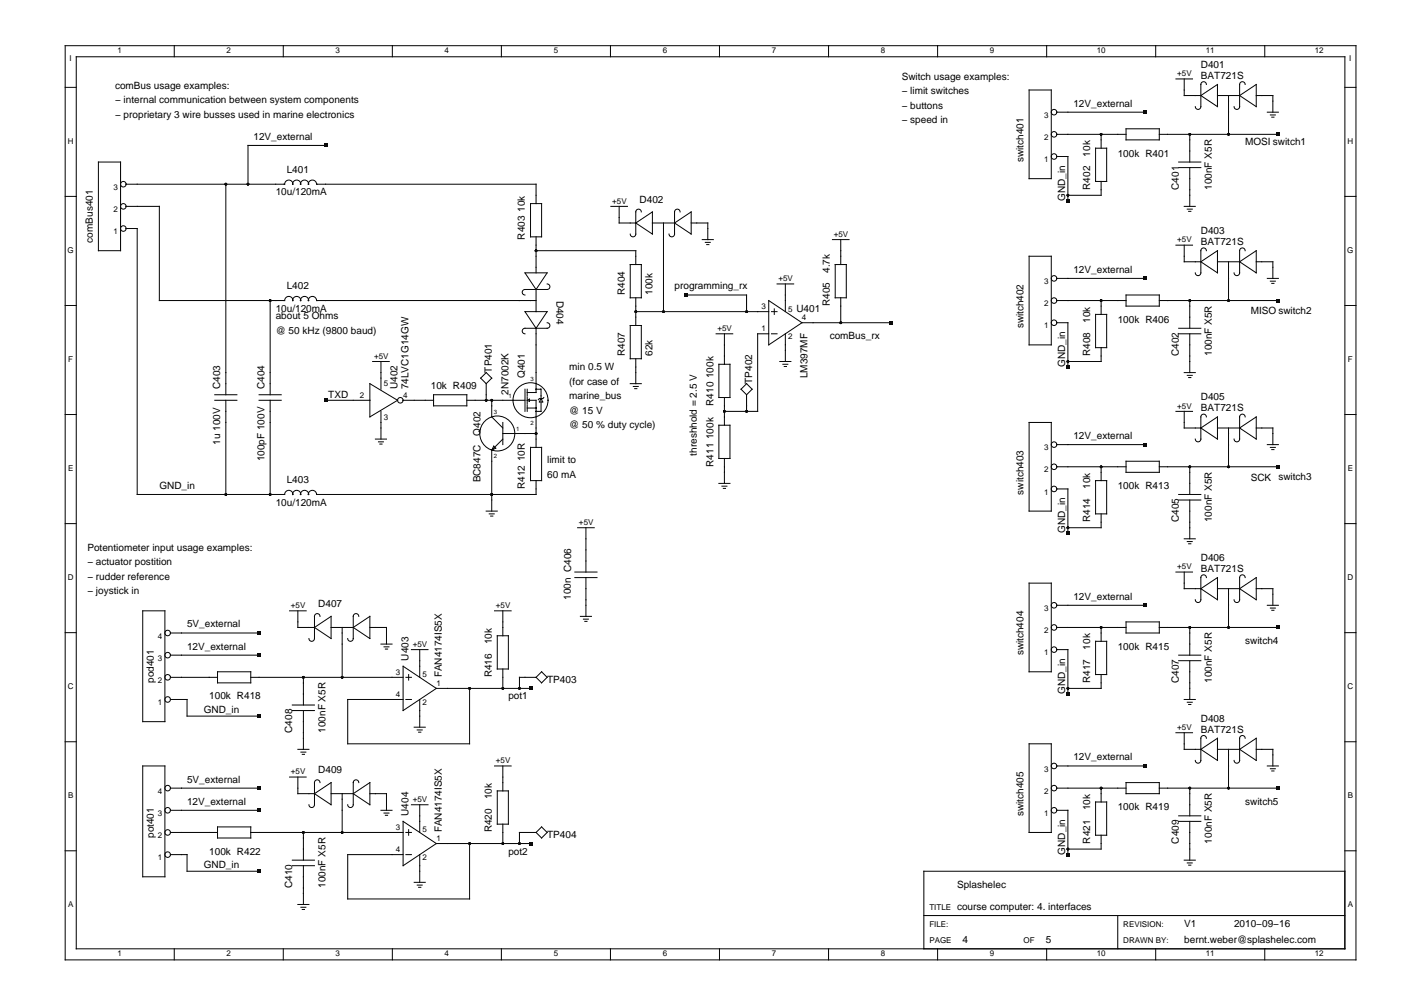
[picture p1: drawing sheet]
<svg xmlns="http://www.w3.org/2000/svg" width="297mm" height="210mm" viewBox="0 0 297 210" stroke-linecap="round" stroke-linejoin="round" font-family="sans-serif">
<g fill="none" stroke="#000" stroke-width=".21">
<path d="M13.6 9.5h269.6v191h-269.6zM13.6 18.2h2.3M15.9 11.9h265v186.3h-265zM36.4 9.5v2.4M59.2 9.5v2.4M82 9.5v2.4M104.7 9.5v2.4M127.5 9.5v2.4M150.3 9.5v2.4M173.1 9.5v2.4M195.9 9.5v2.4M215 18.8h4.6v18.5h-4.6z"/>
<path d="M218.6 9.5v2.4M241.4 9.5v2.4M245.6 16.5h3.5M247.4 16.5v3.5h3.4M250.8 20l3.5-2.4v4.7zM252 17.6a.58 .58 0 0 0-.6-.5 .58 .58 0 0 0-.6 .5v4.7a.58 .58 0 0 1-.5 .6 .58 .58 0 0 1-.6-.6M254.3 20h4.6M256.6 20v8.1M258.9 20l3.5-2.4v4.7zM260.1 17.6a.58 .58 0 0 0-.6-.5 .58 .58 0 0 0-.6 .5v4.7a.58 .58 0 0 1-.5 .6 .58 .58 0 0 1-.6-.6M262.4 20h3.5v3.4M264.2 9.5v2.4"/>
<path d="M280.9 18.2h2.3M20.6 33.8h4.6v18.6h-4.6zM26.3 38.5h33.2a.85 .85 0 0 1 .8-.9 .85 .85 0 0 1 .9 .9 .83 .83 0 0 1 .8-.9 .83 .83 0 0 1 .8 .9 .83 .83 0 0 1 .8-.9 .83 .83 0 0 1 .8 .9 .85 .85 0 0 1 .9-.9 .85 .85 0 0 1 .8 .9h45.9v4M47.2 38.5v43.9M68 30.4h-16.2v8.1M220.8 28.1h14.4M220.8 23.4h18.5M220.8 32.7h2.3v9.2M228.9 31h2.3v6.9h-2.3zM230 28.1v2.9M230 37.9v2.9h-6.9M235.2 26.9h7v2.3h-7z"/>
<path d="M242.2 28.1h24.8M246.2 35h4.6M246.2 33.8h4.6M248.5 28.1v5.7M248.5 35v8.1M264.7 23.4h2.3M265.4 24h1M265.7 24.5h.4M13.6 41h2.3M26.3 43.1h7v19.7h26.2a.85 .85 0 0 1 .8-.9 .85 .85 0 0 1 .9 .9 .83 .83 0 0 1 .8-.9 .83 .83 0 0 1 .8 .9 .83 .83 0 0 1 .8-.9 .83 .83 0 0 1 .8 .9 .85 .85 0 0 1 .9-.9 .85 .85 0 0 1 .8 .9h45.9M26.3 47.7h2.4v55.6h30.8a.85 .85 0 0 1 .8-.9 .85 .85 0 0 1 .9 .9 .83 .83 0 0 1 .8-.9 .83 .83 0 0 1 .8 .9 .83 .83 0 0 1 .8-.9 .83 .83 0 0 1 .8 .9 .85 .85 0 0 1 .9-.9 .85 .85 0 0 1 .8 .9h45.9v-2.9M109.7 57h4.6l-2.3 3.5z"/>
<path d="M110.8 42.5h2.3v7h-2.3zM112 49.5v7.5M112 52.4h20.8v2.9M114.3 59.3a.58 .58 0 0 1 .6 .6 .58 .58 0 0 1-.6 .6h-4.6a.58 .58 0 0 0-.6 .5 .58 .58 0 0 0 .6 .6M127.6 43.1h3.5M129.3 43.1v3.5h3.5M131.6 55.3h2.4v6.9h-2.4zM132.8 46.6l3.5-2.3v4.6zM134 44.3a.58 .58 0 0 0-.6-.6 .58 .58 0 0 0-.6 .6v4.6a.58 .58 0 0 1-.6 .6 .58 .58 0 0 1-.6-.6M136.3 46.6h4.6M138.6 46.6v18.5M140.9 46.6l3.5-2.3v4.6z"/>
<path d="M142.1 44.3a.58 .58 0 0 0-.6-.6 .58 .58 0 0 0-.6 .6v4.6a.58 .58 0 0 1-.6 .6 .58 .58 0 0 1-.6-.6M144.4 46.6h3.4v3.4M146.7 50h2.3M147.3 50.6h1.1M147.6 51.1h.5M162.3 59.3h3.5M164.1 59.3v5.8M173.9 50h3.5M174.5 55.3h2.3v6.9h-2.3zM175.6 50v5.3M215 53.5h4.6v18.5h-4.6zM220.8 58.1h18.5"/>
<path d="M245.6 51.2h3.5M247.4 43.1h2.3M247.4 51.2v3.5h3.4M248 43.7h1M248.3 44.1h.5M250.8 54.7l3.5-2.3v4.6zM252 52.4a.58 .58 0 0 0-.6-.6 .58 .58 0 0 0-.6 .6v4.6a.58 .58 0 0 1-.5 .6 .58 .58 0 0 1-.6-.6M254.3 54.7h4.6M256.6 54.7v8.1M258.9 54.7l3.5-2.3v4.6zM260.1 52.4a.58 .58 0 0 0-.6-.6 .58 .58 0 0 0-.6 .6v4.6a.58 .58 0 0 1-.5 .6 .58 .58 0 0 1-.6-.6M262.4 54.7h3.5v3.4"/>
<path d="M264.7 58.1h2.3M265.4 58.7h1M265.7 59.2h.4M280.9 41h2.3M13.6 63.8h2.3M56.4 62.8v19.6M77.8 75.5h3.5M79.6 75.5v5.8M101.6 77.8l1.1 1.2-1.1 1.1-1.2-1.1zM109.7 65.1h4.6l-2.3 3.5zM112 60.5v4.6M112 68.6v13.4h-1.9"/>
<path d="M114.3 67.4a.58 .58 0 0 1 .6 .6 .58 .58 0 0 1-.6 .6h-4.6a.58 .58 0 0 0-.6 .5 .58 .58 0 0 0 .6 .6M131.6 68h2.4v6.9h-2.4zM132.8 65.1h27.8M132.8 62.2v5.8M132.8 74.9v5.2M143.2 61.6h12.8v3.5M149.6 69.7h3.5M150.2 76.1h2.3v6.9h-2.3zM151.3 69.7v6.4M160.6 62.8l6.9 4.6-6.9 4.6zM160.6 69.7h-2.3v16.2h-7M161.2 65.1h1.1"/>
<path d="M161.2 69.7h1.1M161.7 64.5v1.2M162.9 75.5h2.3M163.5 76.1h1.1M163.8 76.5h.5M164.1 69.7v5.8M167.5 67.4h18.5M175.6 62.2v5.2M220.8 62.8h14.4M220.8 67.4h2.3v9.3M228.9 65.7h2.3v6.9h-2.3zM230 62.8v2.9"/>
<path d="M230 72.6v2.9h-6.9M235.2 61.6h7v2.3h-7zM242.2 62.8h24.8M246.2 68.6h4.6M246.2 69.7h4.6M247.4 77.8h2.3M248 78.4h1M248.3 78.9h.5M248.5 62.8v5.8M248.5 69.7v8.1M280.9 63.8h2.3M13.6 86.6h2.3"/>
<path d="M44.9 83.6h4.6M44.9 82.4h4.6M47.2 83.6v19.7M54.1 83.6h4.6M54.1 82.4h4.6M56.4 83.6v19.7M68 83.6h9.3M77.3 80.1l5.7 3.5-5.7 3.5zM78.4 91.7h2.3M79.1 92.3h1M79.3 92.7h.5M79.6 85.9v5.8"/>
<path d="M84.2 83.6h6.4M90.6 82.4h6.9v2.4h-6.9zM97.5 83.6h12.2M101.6 80.1v3.5M102.7 83.6v3.5l2.3 2.3M102.7 94v12.7M103.1 93.2l.5 .4-.9 .4zM105 88.2v4.7M105 90.5h7M105 91.7l-2.3 2.3M109.7 81.3v4.6M110.1 81.3v1.4"/>
<path d="M110.1 82.9v1.4M110.1 84.5v1.4M110.1 85.2h1.9M110.1 83.6l.5-.2v.4zM110.6 83.6h1.4v9.8M110.8 93.4h2.3v7h-2.3zM112 81.3h1v2M113 84v1.9h-1M113 83.3l.4 .7h-.7zM113.6 83l-.2 .3h-.7l-.3 .2M131.6 80.1h2.4M132.3 80.7h1"/>
<path d="M132.6 81.2h.4M150.2 88.8h2.3v7h-2.3zM151.3 83v5.8M151.3 95.8v5.2M154.8 81.3l1.2-1.2 1.1 1.2-1.1 1.1zM156 82.4v3.5M215 88.2h4.6v18.5h-4.6zM220.8 97.5h14.4M220.8 92.9h18.5M230 97.5v2.9M235.2 96.3h7v2.3h-7zM242.2 97.5h24.8"/>
<path d="M245.6 85.9h3.5M247.4 85.9v3.5h3.4M248.5 97.5v5.8M250.8 89.4l3.5-2.3v4.6zM252 87.1a.58 .58 0 0 0-.6-.6 .58 .58 0 0 0-.6 .6v4.6a.58 .58 0 0 1-.5 .6 .58 .58 0 0 1-.6-.6M254.3 89.4h4.6M256.6 89.4v8.1M258.9 89.4l3.5-2.3v4.6zM260.1 87.1a.58 .58 0 0 0-.6-.6 .58 .58 0 0 0-.6 .6v4.6a.58 .58 0 0 1-.5 .6 .58 .58 0 0 1-.6-.6M262.4 89.4h3.5v3.5M264.7 92.9h2.3M265.4 93.4h1"/>
<path d="M265.7 93.9h.4M280.9 86.6h2.3M13.6 109.4h2.3M101.6 106.7h2.3M102.2 107.3h1M102.5 107.8h.5M120.1 119.5h4.6M120.7 110.2h3.4M122.4 110.2v9.3M150.2 101h2.3M150.8 101.5h1M151.1 102h.5"/>
<path d="M220.8 102.1h2.3v9.3M228.9 100.4h2.3v6.9h-2.3zM230 107.3v2.9h-6.9M245.6 119.5h3.5M246.2 103.3h4.6M246.2 104.4h4.6M247.4 119.5v3.4h3.4M247.4 112.5h2.3M248 113.1h1M248.3 113.6h.5M248.5 104.4v8.1M280.9 109.4h2.3"/>
<path d="M13.6 132.1h2.3M29.8 127.6h4.6v23.1h-4.6zM35.6 136.8h18.5M35.6 132.2h18.5M60.5 127.6h3.5M62.2 127.6v3.4h3.5M65.7 131l3.5-2.3v4.7zM66.8 128.7a.58 .58 0 0 0-.5-.5 .58 .58 0 0 0-.6 .5v4.7a.58 .58 0 0 1-.6 .5 .58 .58 0 0 1-.6-.5M69.2 131h4.6M71.5 131v10.5M73.8 131l3.5-2.3v4.7zM74.9 128.7a.58 .58 0 0 0-.5-.5 .58 .58 0 0 0-.6 .5v4.7a.58 .58 0 0 1-.6 .5 .58 .58 0 0 1-.6-.5"/>
<path d="M77.3 131h3.4v3.5M79.6 134.5h2.3M80.2 135.1h1.1M80.5 135.6h.5M84.2 139.2l6.9 4.6-6.9 4.6zM85.9 135.7h3.5M87.7 135.7v5.8M103.3 127.6h3.5M103.9 132.8h2.3v6.9h-2.3zM105 127.6v5.2M105 139.7v4.1M120.1 120.6h4.6"/>
<path d="M121.2 128.7h2.3M121.9 129.3h1M122.2 129.8h.4M122.4 120.6v8.1M215 121.8h4.6v18.5h-4.6zM220.8 131h14.4M220.8 135.7h2.3v9.2M220.8 126.4h18.5M228.9 133.9h2.3v7h-2.3zM230 131v2.9M235.2 129.9h7v2.3h-7zM242.2 131h24.8"/>
<path d="M246.2 138h4.6M246.2 136.8h4.6M248.5 131v5.8M248.5 138v8.1M250.8 122.9l3.5-2.3v4.7zM252 120.6a.58 .58 0 0 0-.6-.5 .58 .58 0 0 0-.6 .5v4.7a.58 .58 0 0 1-.5 .5 .58 .58 0 0 1-.6-.5M254.3 122.9h4.6M256.6 122.9v8.1M258.9 122.9l3.5-2.3v4.7zM260.1 120.6a.58 .58 0 0 0-.6-.5 .58 .58 0 0 0-.6 .5v4.7a.58 .58 0 0 1-.5 .5 .58 .58 0 0 1-.6-.5M262.4 122.9h3.5v3.5M264.7 126.4h2.3"/>
<path d="M265.4 127h1M265.7 127.5h.4M280.9 132.1h2.3M13.6 154.9h2.3M29.8 160h4.6v23.1h-4.6zM35.6 146.1h3.5v3.5h15M35.6 141.5h9.8M45.4 140.3h7v2.3h-7zM52.4 141.5h31.8M61.1 148.4h4.6M61.1 147.3h4.6M62.2 156.5h2.3"/>
<path d="M62.9 157.1h1M63.1 157.5h.5M63.4 141.5v5.8M63.4 148.4v8.1M84.8 146.1h1.1M84.8 141.5h1.1M85.4 140.9v1.1M86.5 151.9h2.3M87.2 152.5h1M87.4 152.9h.5M87.7 146.1v5.8M91.1 143.8h19.7"/>
<path d="M98.1 143.8v11.6h-25.5v-9.3h11.6M103.3 160h3.5M105 160v5.2M112 141.5h-3.5v2.3M113.1 140.3l1.2 1.2-1.2 1.1-1.1-1.1zM215 155.4h4.6v18.5h-4.6zM220.8 160h18.5M230 140.9v2.9h-6.9M245.6 153h3.5M247.4 146.1h2.3M247.4 153v3.5h3.4M248 146.7h1"/>
<path d="M248.3 147.1h.5M250.8 156.5l3.5-2.3v4.6zM252 154.2a.58 .58 0 0 0-.6-.6 .58 .58 0 0 0-.6 .6v4.6a.58 .58 0 0 1-.5 .6 .58 .58 0 0 1-.6-.6M254.3 156.5h4.6M256.6 156.5v8.1M258.9 156.5l3.5-2.3v4.6zM260.1 154.2a.58 .58 0 0 0-.6-.6 .58 .58 0 0 0-.6 .6v4.6a.58 .58 0 0 1-.5 .6 .58 .58 0 0 1-.6-.6M262.4 156.5h3.5v3.5M264.7 160h2.3M280.9 154.9h2.3M13.6 177.7h2.3M35.6 178.5h3.5v3.5h15"/>
<path d="M35.6 173.9h9.8M35.6 169.2h18.5M35.6 164.6h18.5M45.4 172.7h7v2.3h-7zM52.4 173.9h31.8M60.5 162.3h3.5M61.1 179.7h4.6M62.2 162.3v3.5h3.5M63.4 173.9v5.8M65.7 165.8l3.5-2.3v4.6zM66.8 163.5a.58 .58 0 0 0-.5-.6 .58 .58 0 0 0-.6 .6v4.6a.58 .58 0 0 1-.6 .6 .58 .58 0 0 1-.6-.6M69.2 165.8h4.6"/>
<path d="M71.5 165.8v8.1M73.8 165.8l3.5-2.3v4.6zM74.9 163.5a.58 .58 0 0 0-.5-.6 .58 .58 0 0 0-.6 .6v4.6a.58 .58 0 0 1-.6 .6 .58 .58 0 0 1-.6-.6M77.3 165.8h3.4v3.4M79.6 169.2h2.3M80.2 169.8h1.1M80.5 170.3h.5M84.2 171.6l6.9 4.6-6.9 4.6zM84.8 178.5h1.1M84.8 173.9h1.1M85.4 173.3v1.1M85.9 168.1h3.5"/>
<path d="M87.7 168.1v5.8M87.7 178.5v5.8M91.1 176.2h19.7M98.1 176.2v11.6h-25.5v-9.3h11.6M103.9 165.2h2.3v6.9h-2.3zM105 172.1v4.1M112 173.9h-3.5v2.3M112 173.9l1.1-1.2 1.2 1.2-1.2 1.1zM220.8 169.2h2.3v9.3M220.8 164.6h14.4M228.9 167.5h2.3v6.9h-2.3zM230 164.6v2.9"/>
<path d="M230 174.4v2.9h-6.9M235.2 163.5h7v2.3h-7zM242.2 164.6h24.8M246.2 171.6h4.6M246.2 170.4h4.6M247.4 179.7h2.3M248.5 164.6v5.8M248.5 171.6v8.1M265.4 160.6h1M265.7 161h.4M280.9 177.7h2.3M36.4 198.2v2.3"/>
<path d="M59.2 198.2v2.3M61.1 180.8h4.6M62.2 188.9h2.3M62.9 189.5h1M63.1 190h.5M63.4 180.8v8.1M82 198.2v2.3M86.5 184.3h2.3M87.2 184.9h1M87.4 185.3h.5M104.7 198.2v2.3M127.5 198.2v2.3"/>
<path d="M150.3 198.2v2.3M173.1 198.2v2.3M193 191.2h87.9M195.9 198.2v2.3M218.6 198.2v2.3M233.5 191.2v7M241.4 198.2v2.3M248 180.2h1M248.3 180.7h.5M264.2 198.2v2.3M280.9 182h-87.9v16.2"/>
<circle cx="25.8" cy="38.5" r=".58"/>
<circle cx="220.2" cy="32.7" r=".58"/>
<circle cx="220.2" cy="23.4" r=".58"/>
<circle cx="220.2" cy="28.1" r=".58"/>
<circle cx="25.8" cy="47.7" r=".58"/>
<circle cx="25.8" cy="43.1" r=".58"/>
<circle cx="220.2" cy="58.1" r=".58"/>
<circle cx="220.2" cy="67.4" r=".58"/>
<circle cx="220.2" cy="62.8" r=".58"/>
<circle cx="83.6" cy="83.6" r=".58"/>
<circle cx="103.9" cy="90.5" r="3.7"/>
<circle cx="110.8" cy="83.6" r="3.7"/>
<circle cx="112" cy="81.3" r=".06"/>
<circle cx="112" cy="85.2" r=".06"/>
<circle cx="112" cy="85.9" r=".06"/>
<circle cx="220.2" cy="97.5" r=".58"/>
<circle cx="220.2" cy="92.9" r=".58"/>
<circle cx="220.2" cy="102.1" r=".58"/>
<circle cx="35" cy="136.8" r=".58"/>
<circle cx="35" cy="132.2" r=".58"/>
<circle cx="220.2" cy="131" r=".58"/>
<circle cx="220.2" cy="135.7" r=".58"/>
<circle cx="220.2" cy="126.4" r=".58"/>
<circle cx="35" cy="141.5" r=".58"/>
<circle cx="35" cy="146.1" r=".58"/>
<circle cx="220.2" cy="160" r=".58"/>
<circle cx="35" cy="178.5" r=".58"/>
<circle cx="35" cy="169.2" r=".58"/>
<circle cx="35" cy="164.6" r=".58"/>
<circle cx="35" cy="173.9" r=".58"/>
<circle cx="220.2" cy="169.2" r=".58"/>
<circle cx="220.2" cy="164.6" r=".58"/>
</g>
<g fill="#000">
<path d="M67.7 30h.6v.7h-.6zM238.9 23.1h.7v.7h-.7zM266.7 27.7h.7v.7h-.7zM222.7 41.6h.7v.7h-.7zM238.9 57.8h.7v.7h-.7zM142.9 61.3h.7v.7h-.7zM185.7 67.1h.7v.7h-.7zM222.7 76.3h.7v.7h-.7zM266.7 62.4h.7v.7h-.7zM67.7 83.3h.6v.7h-.6zM238.9 92.5h.7v.7h-.7zM266.7 97.1h.7v.7h-.7z"/>
<path d="M222.7 111h.7v.7h-.7zM53.8 131.9h.7v.7h-.7zM53.8 136.5h.7v.7h-.7zM238.9 126.1h.7v.7h-.7zM266.7 130.7h.7v.7h-.7zM53.8 149.2h.7v.7h-.7zM110.5 143.4h.7v.7h-.7zM222.7 144.6h.7v.7h-.7zM238.9 159.6h.7v.7h-.7zM53.8 164.3h.7v.7h-.7zM53.8 168.9h.7v.7h-.7zM110.5 175.8h.7v.7h-.7z"/>
<path d="M222.7 178.1h.7v.7h-.7zM266.7 164.3h.7v.7h-.7zM53.8 181.6h.7v.7h-.7z"/>
<circle cx="47.2" cy="38.5" r=".29"/>
<circle cx="51.8" cy="38.5" r=".29"/>
<circle cx="230" cy="28.1" r=".29"/>
<circle cx="248.5" cy="28.1" r=".29"/>
<circle cx="256.6" cy="28.1" r=".29"/>
<circle cx="112" cy="52.4" r=".29"/>
<circle cx="223.1" cy="40.8" r=".29"/>
<circle cx="56.4" cy="62.8" r=".29"/>
<circle cx="132.8" cy="65.1" r=".29"/>
<circle cx="138.6" cy="65.1" r=".29"/>
<circle cx="156" cy="65.1" r=".29"/>
<circle cx="175.6" cy="67.4" r=".29"/>
<circle cx="223.1" cy="75.5" r=".29"/>
<circle cx="230" cy="62.8" r=".29"/>
<circle cx="248.5" cy="62.8" r=".29"/>
<circle cx="256.6" cy="62.8" r=".29"/>
<circle cx="101.6" cy="83.6" r=".29"/>
<circle cx="102.7" cy="83.6" r=".29"/>
<circle cx="112" cy="90.5" r=".29"/>
<circle cx="112" cy="81.3" r=".06"/>
<circle cx="112" cy="85.2" r=".06"/>
<circle cx="112" cy="85.9" r=".06"/>
<circle cx="151.3" cy="85.9" r=".29"/>
<circle cx="156" cy="85.9" r=".29"/>
<circle cx="230" cy="97.5" r=".29"/>
<circle cx="248.5" cy="97.5" r=".29"/>
<circle cx="256.6" cy="97.5" r=".29"/>
<circle cx="47.2" cy="103.3" r=".29"/>
<circle cx="56.4" cy="103.3" r=".29"/>
<circle cx="102.7" cy="103.3" r=".29"/>
<circle cx="223.1" cy="110.2" r=".29"/>
<circle cx="230" cy="131" r=".29"/>
<circle cx="248.5" cy="131" r=".29"/>
<circle cx="256.6" cy="131" r=".29"/>
<circle cx="63.4" cy="141.5" r=".29"/>
<circle cx="71.5" cy="141.5" r=".29"/>
<circle cx="98.1" cy="143.8" r=".29"/>
<circle cx="105" cy="143.8" r=".29"/>
<circle cx="108.5" cy="143.8" r=".29"/>
<circle cx="223.1" cy="143.8" r=".29"/>
<circle cx="63.4" cy="173.9" r=".29"/>
<circle cx="71.5" cy="173.9" r=".29"/>
<circle cx="98.1" cy="176.2" r=".29"/>
<circle cx="105" cy="176.2" r=".29"/>
<circle cx="108.5" cy="176.2" r=".29"/>
<circle cx="223.1" cy="177.3" r=".29"/>
<circle cx="230" cy="164.6" r=".29"/>
<circle cx="248.5" cy="164.6" r=".29"/>
<circle cx="256.6" cy="164.6" r=".29"/>
</g>
<g font-size="2.1">
<text x="188.4" y="16.7">Switch usage examples:</text>
<text x="250.8" y="14.2">D401</text>
<text x="250.9" y="16.5">BAT721S</text>
<text x="24" y="18.6">comBus usage examples:</text>
<text x="24" y="21.6">− internal communication between system components</text>
<text x="188.4" y="19.7">− limit switches</text>
<text x="188.4" y="22.7">− buttons</text>
<text x="224.2" y="22.3">12V_external</text>
<text x="24" y="24.6">− proprietary 3 wire busses used in marine electronics</text>
<text x="53" y="29.2">12V_external</text>
<text x="188.4" y="25.7">− speed in</text>
<text x="213.8" y="33.9" transform="rotate(-90 213.8 33.9)">switch401</text>
<text x="227.7" y="32.7" transform="rotate(-90 227.7 32.7)">10k</text>
<text x="233.5" y="32.7">100k R401</text>
<text x="260.1" y="30.4">MOSI switch1</text>
<text x="57.6" y="40.8">10u/120mA</text>
<text x="59.9" y="36.2">L401</text>
<text x="222.5" y="41.9" transform="rotate(-90 222.5 41.9)">GND_in</text>
<text x="227.7" y="39.6" transform="rotate(-90 227.7 39.6)">R402</text>
<text x="246.2" y="39.6" transform="rotate(-90 246.2 39.6)">C401</text>
<text x="253.2" y="39.6" transform="rotate(-90 253.2 39.6)">100nF X5R</text>
<text x="133.6" y="42.3">D402</text>
<text x="19.4" y="50.7" transform="rotate(-90 19.4 50.7)">comBus401</text>
<text x="109.7" y="50" transform="rotate(-90 109.7 50)">R403 10k</text>
<text x="250.8" y="48.9">D403</text>
<text x="250.9" y="51.2">BAT721S</text>
<text x="173.3" y="57" transform="rotate(-90 173.3 57)">4.7k</text>
<text x="224.2" y="57">12V_external</text>
<text x="57.6" y="65.1">10u/120mA</text>
<text x="59.9" y="60.5">L402</text>
<text x="116.2" y="62.8" transform="rotate(90 116.2 62.8)">D404</text>
<text x="130.5" y="61.6" transform="rotate(-90 130.5 61.6)">R404</text>
<text x="136.3" y="61.6" transform="rotate(-90 136.3 61.6)">100k</text>
<text x="140.9" y="60.5">programming_rx</text>
<text x="166.4" y="65.1">U401</text>
<text x="173.3" y="63.9" transform="rotate(-90 173.3 63.9)">R405</text>
<text x="261.3" y="65.6">MISO switch2</text>
<text x="57.6" y="66.7">about 5 Ohms</text>
<text x="57.6" y="69.7">@ 50 kHz (9800 baud)</text>
<text x="173.3" y="70.9">comBus_rx</text>
<text x="213.8" y="68.6" transform="rotate(-90 213.8 68.6)">switch402</text>
<text x="227.7" y="67.4" transform="rotate(-90 227.7 67.4)">10k</text>
<text x="233.5" y="67.4">100k R406</text>
<text x="102.7" y="77.8" transform="rotate(-90 102.7 77.8)">TP401</text>
<text x="118.9" y="77.4">min 0.5 W</text>
<text x="130.5" y="74.3" transform="rotate(-90 130.5 74.3)">R407</text>
<text x="136.3" y="74.3" transform="rotate(-90 136.3 74.3)">62k</text>
<text x="222.5" y="76.7" transform="rotate(-90 222.5 76.7)">GND_in</text>
<text x="227.7" y="74.3" transform="rotate(-90 227.7 74.3)">R408</text>
<text x="246.2" y="74.3" transform="rotate(-90 246.2 74.3)">C402</text>
<text x="253.2" y="74.3" transform="rotate(-90 253.2 74.3)">100nF X5R</text>
<text x="46" y="81.3" transform="rotate(-90 46 81.3)">C403</text>
<text x="55.3" y="81.3" transform="rotate(-90 55.3 81.3)">C404</text>
<text x="68.6" y="83">TXD</text>
<text x="83" y="81.3" transform="rotate(-90 83 81.3)">U402</text>
<text x="85.4" y="81.3" transform="rotate(-90 85.4 81.3)">74LVC1G14GW</text>
<text x="90" y="81.3">10k R409</text>
<text x="106.2" y="82.4" transform="rotate(-90 106.2 82.4)">2N7002K</text>
<text x="109.7" y="79" transform="rotate(-90 109.7 79)">Q401</text>
<text x="118.9" y="80.4">(for case of</text>
<text x="118.9" y="83.4">marine_bus</text>
<text x="157.1" y="80.1" transform="rotate(-90 157.1 80.1)">TP402</text>
<text x="168.7" y="79" transform="rotate(-90 168.7 79)">LM397MF</text>
<text x="250.8" y="83.6">D405</text>
<text x="118.9" y="86.4">@ 15 V</text>
<text x="118.9" y="89.4">@ 50 % duty cycle)</text>
<text x="149" y="84.8" transform="rotate(-90 149 84.8)">R410 100k</text>
<text x="250.9" y="85.9">BAT721S</text>
<text x="46" y="92.9" transform="rotate(-90 46 92.9)">1u 100V</text>
<text x="100.4" y="91" transform="rotate(-90 100.4 91)">Q402</text>
<text x="145.5" y="95.2" transform="rotate(-90 145.5 95.2)">threshhold = 2.5 V</text>
<text x="224.2" y="91.7">12V_external</text>
<text x="55.3" y="96.3" transform="rotate(-90 55.3 96.3)">100pF 100V</text>
<text x="59.9" y="101">L403</text>
<text x="100.4" y="100.8" transform="rotate(-90 100.4 100.8)">BC847C</text>
<text x="114.3" y="96.8">limit to</text>
<text x="114.3" y="99.8">60 mA</text>
<text x="149" y="97.5" transform="rotate(-90 149 97.5)">R411 100k</text>
<text x="261.3" y="100.4">SCK</text>
<text x="267" y="100.4">switch3</text>
<text x="33.3" y="102.1">GND_in</text>
<text x="57.6" y="105.6">10u/120mA</text>
<text x="109.7" y="102.1" transform="rotate(-90 109.7 102.1)">R412 10R</text>
<text x="213.8" y="103.3" transform="rotate(-90 213.8 103.3)">switch403</text>
<text x="227.7" y="102.1" transform="rotate(-90 227.7 102.1)">10k</text>
<text x="233.5" y="102.1">100k R413</text>
<text x="222.5" y="111.4" transform="rotate(-90 222.5 111.4)">GND_in</text>
<text x="227.7" y="109.1" transform="rotate(-90 227.7 109.1)">R414</text>
<text x="246.2" y="109.1" transform="rotate(-90 246.2 109.1)">C405</text>
<text x="253.2" y="109.1" transform="rotate(-90 253.2 109.1)">100nF X5R</text>
<text x="18.2" y="115.1">Potentiometer input usage examples:</text>
<text x="18.2" y="118.1">− actuator postition</text>
<text x="250.8" y="117.2">D406</text>
<text x="250.9" y="119.5">BAT721S</text>
<text x="18.2" y="121.1">− rudder reference</text>
<text x="18.2" y="124.1">− joystick in</text>
<text x="119.3" y="125.3" transform="rotate(-90 119.3 125.3)">100n C406</text>
<text x="224.2" y="125.3">12V_external</text>
<text x="39.1" y="131">5V_external</text>
<text x="66.5" y="126.8">D407</text>
<text x="39.1" y="135.7">12V_external</text>
<text x="85.4" y="138" transform="rotate(-90 85.4 138)">U403</text>
<text x="102.7" y="134.5" transform="rotate(-90 102.7 134.5)">10k</text>
<text x="213.8" y="136.9" transform="rotate(-90 213.8 136.9)">switch404</text>
<text x="227.7" y="135.7" transform="rotate(-90 227.7 135.7)">10k</text>
<text x="233.5" y="135.7">100k R415</text>
<text x="260.1" y="134.5">switch4</text>
<text x="32.1" y="142.6" transform="rotate(-90 32.1 142.6)">pod401</text>
<text x="92.3" y="141.5" transform="rotate(-90 92.3 141.5)">FAN4174IS5X</text>
<text x="102.7" y="141.5" transform="rotate(-90 102.7 141.5)">R416</text>
<text x="114.3" y="142.6">TP403</text>
<text x="227.7" y="142.6" transform="rotate(-90 227.7 142.6)">R417</text>
<text x="246.2" y="142.6" transform="rotate(-90 246.2 142.6)">C407</text>
<text x="253.2" y="142.6" transform="rotate(-90 253.2 142.6)">100nF X5R</text>
<text x="42.5" y="149">GND_in</text>
<text x="43.7" y="146.1">100k R418</text>
<text x="106.2" y="146.1">pot1</text>
<text x="222.5" y="144.9" transform="rotate(-90 222.5 144.9)">GND_in</text>
<text x="61.1" y="153" transform="rotate(-90 61.1 153)">C408</text>
<text x="68" y="153" transform="rotate(-90 68 153)">100nF X5R</text>
<text x="250.8" y="150.7">D408</text>
<text x="250.9" y="153">BAT721S</text>
<text x="66.5" y="161.5">D409</text>
<text x="224.2" y="158.8">12V_external</text>
<text x="39.1" y="163.5">5V_external</text>
<text x="102.7" y="166.9" transform="rotate(-90 102.7 166.9)">10k</text>
<text x="39.1" y="168.1">12V_external</text>
<text x="85.4" y="170.4" transform="rotate(-90 85.4 170.4)">U404</text>
<text x="92.3" y="173.9" transform="rotate(-90 92.3 173.9)">FAN4174IS5X</text>
<text x="102.7" y="173.9" transform="rotate(-90 102.7 173.9)">R420</text>
<text x="213.8" y="170.4" transform="rotate(-90 213.8 170.4)">switch405</text>
<text x="227.7" y="169.2" transform="rotate(-90 227.7 169.2)">10k</text>
<text x="233.5" y="169.2">100k R419</text>
<text x="260.1" y="168.1">switch5</text>
<text x="32.1" y="175" transform="rotate(-90 32.1 175)">pot401</text>
<text x="43.7" y="178.5">100k R422</text>
<text x="106.2" y="178.5">pot2</text>
<text x="114.3" y="175">TP404</text>
<text x="222.5" y="178.5" transform="rotate(-90 222.5 178.5)">GND_in</text>
<text x="227.7" y="176.2" transform="rotate(-90 227.7 176.2)">R421</text>
<text x="246.2" y="176.2" transform="rotate(-90 246.2 176.2)">C409</text>
<text x="253.2" y="176.2" transform="rotate(-90 253.2 176.2)">100nF X5R</text>
<text x="42.5" y="181.4">GND_in</text>
<text x="61.1" y="185.4" transform="rotate(-90 61.1 185.4)">C410</text>
<text x="68" y="185.4" transform="rotate(-90 68 185.4)">100nF X5R</text>
<text x="199.9" y="185.4">Splashelec</text>
<text x="199.9" y="190.1">course computer: 4. interfaces</text>
<text x="201.1" y="197">4</text>
<text x="218.4" y="197">5</text>
<text x="247.4" y="193.5">V1</text>
<text x="247.4" y="197">bernt.weber@splashelec.com</text>
<text x="257.8" y="193.5">2010−09−16</text>
</g>
<g font-size="1.7">
<text x="24.5" y="11.1">1</text>
<text x="47.3" y="11.1">2</text>
<text x="70.1" y="11.1">3</text>
<text x="92.9" y="11.1">4</text>
<text x="115.7" y="11.1">5</text>
<text x="138.4" y="11.1">6</text>
<text x="161.2" y="11.1">7</text>
<text x="184" y="11.1">8</text>
<text x="206.8" y="11.1">9</text>
<text x="229.1" y="11.1">10</text>
<text x="251.9" y="11.1">11</text>
<text x="274.7" y="11.1">12</text>
<text x="14.5" y="12.7">I</text>
<text x="245.9" y="15.9">+5V</text>
<text x="281.9" y="12.7">I</text>
<text x="218.1" y="29.2">2</text>
<text x="218.1" y="24.6">3</text>
<text x="14.2" y="30.1">H</text>
<text x="218.1" y="33.9">1</text>
<text x="281.5" y="30.1">H</text>
<text x="23.7" y="39.7">3</text>
<text x="23.7" y="44.3">2</text>
<text x="127.9" y="42.5">+5V</text>
<text x="14.1" y="52.9">G</text>
<text x="23.7" y="48.9">1</text>
<text x="174.2" y="49.5">+5V</text>
<text x="245.9" y="50.6">+5V</text>
<text x="281.4" y="52.9">G</text>
<text x="162.6" y="58.7">+5V</text>
<text x="218.1" y="59.3">3</text>
<text x="159.1" y="64.5">3</text>
<text x="164.6" y="65.1">5</text>
<text x="218.1" y="64">2</text>
<text x="149.9" y="69.1">+5V</text>
<text x="159.1" y="69.1">1</text>
<text x="164.6" y="70.9">2</text>
<text x="167.5" y="66.8">4</text>
<text x="218.1" y="68.6">1</text>
<text x="14.3" y="75.6">F</text>
<text x="78.1" y="74.9">+5V</text>
<text x="281.6" y="75.6">F</text>
<text x="75.2" y="83">2</text>
<text x="80.2" y="80.7">5</text>
<text x="84.2" y="83">4</text>
<text x="80.2" y="87.7">3</text>
<text x="245.9" y="85.3">+5V</text>
<text x="218.1" y="94.1">3</text>
<text x="14.2" y="98.4">E</text>
<text x="218.1" y="98.7">2</text>
<text x="281.5" y="98.4">E</text>
<text x="218.1" y="103.3">1</text>
<text x="120.9" y="109.6">+5V</text>
<text x="245.9" y="118.9">+5V</text>
<text x="14.2" y="121.2">D</text>
<text x="281.5" y="121.2">D</text>
<text x="60.8" y="127">+5V</text>
<text x="103.6" y="127">+5V</text>
<text x="218.1" y="127.6">3</text>
<text x="32.9" y="133.4">4</text>
<text x="86.2" y="135.1">+5V</text>
<text x="218.1" y="136.9">1</text>
<text x="218.1" y="132.2">2</text>
<text x="14.2" y="144">C</text>
<text x="32.9" y="142.7">2</text>
<text x="32.9" y="138">3</text>
<text x="82.7" y="140.9">3</text>
<text x="88.3" y="141.5">5</text>
<text x="91.1" y="143.2">1</text>
<text x="281.5" y="144">C</text>
<text x="32.9" y="147.3">1</text>
<text x="82.7" y="145.5">4</text>
<text x="88.3" y="147.3">2</text>
<text x="245.9" y="152.5">+5V</text>
<text x="60.8" y="161.7">+5V</text>
<text x="103.6" y="159.4">+5V</text>
<text x="218.1" y="161.2">3</text>
<text x="14.2" y="166.7">B</text>
<text x="32.9" y="165.8">4</text>
<text x="86.2" y="167.5">+5V</text>
<text x="218.1" y="165.8">2</text>
<text x="281.5" y="166.7">B</text>
<text x="32.9" y="170.4">3</text>
<text x="82.7" y="173.3">3</text>
<text x="88.3" y="173.9">5</text>
<text x="218.1" y="170.4">1</text>
<text x="32.9" y="179.7">1</text>
<text x="32.9" y="175.1">2</text>
<text x="82.7" y="177.9">4</text>
<text x="88.3" y="179.7">2</text>
<text x="91.1" y="175.6">1</text>
<text x="14.2" y="189.5">A</text>
<text x="194.1" y="190.1">TITLE</text>
<text x="281.5" y="189.5">A</text>
<text x="194.1" y="193.5">FILE:</text>
<text x="194.1" y="197">PAGE</text>
<text x="213.8" y="197">OF</text>
<text x="234.6" y="193.5">REVISION:</text>
<text x="234.6" y="197">DRAWN BY:</text>
<text x="24.5" y="199.7">1</text>
<text x="47.3" y="199.7">2</text>
<text x="70.1" y="199.7">3</text>
<text x="92.9" y="199.7">4</text>
<text x="115.7" y="199.7">5</text>
<text x="138.4" y="199.7">6</text>
<text x="161.2" y="199.7">7</text>
<text x="184" y="199.7">8</text>
<text x="206.8" y="199.7">9</text>
<text x="229.1" y="199.7">10</text>
<text x="251.9" y="199.7">11</text>
<text x="274.7" y="199.7">12</text>
</g>
<g font-size="1.3">
<text x="106.2" y="83">1</text>
<text x="110.8" y="79.6">3</text>
<text x="103.2" y="86.5">3</text>
<text x="107.8" y="90">1</text>
<text x="110.8" y="88.8">2</text>
<text x="103.2" y="95.8">2</text>
</g>
</svg>
